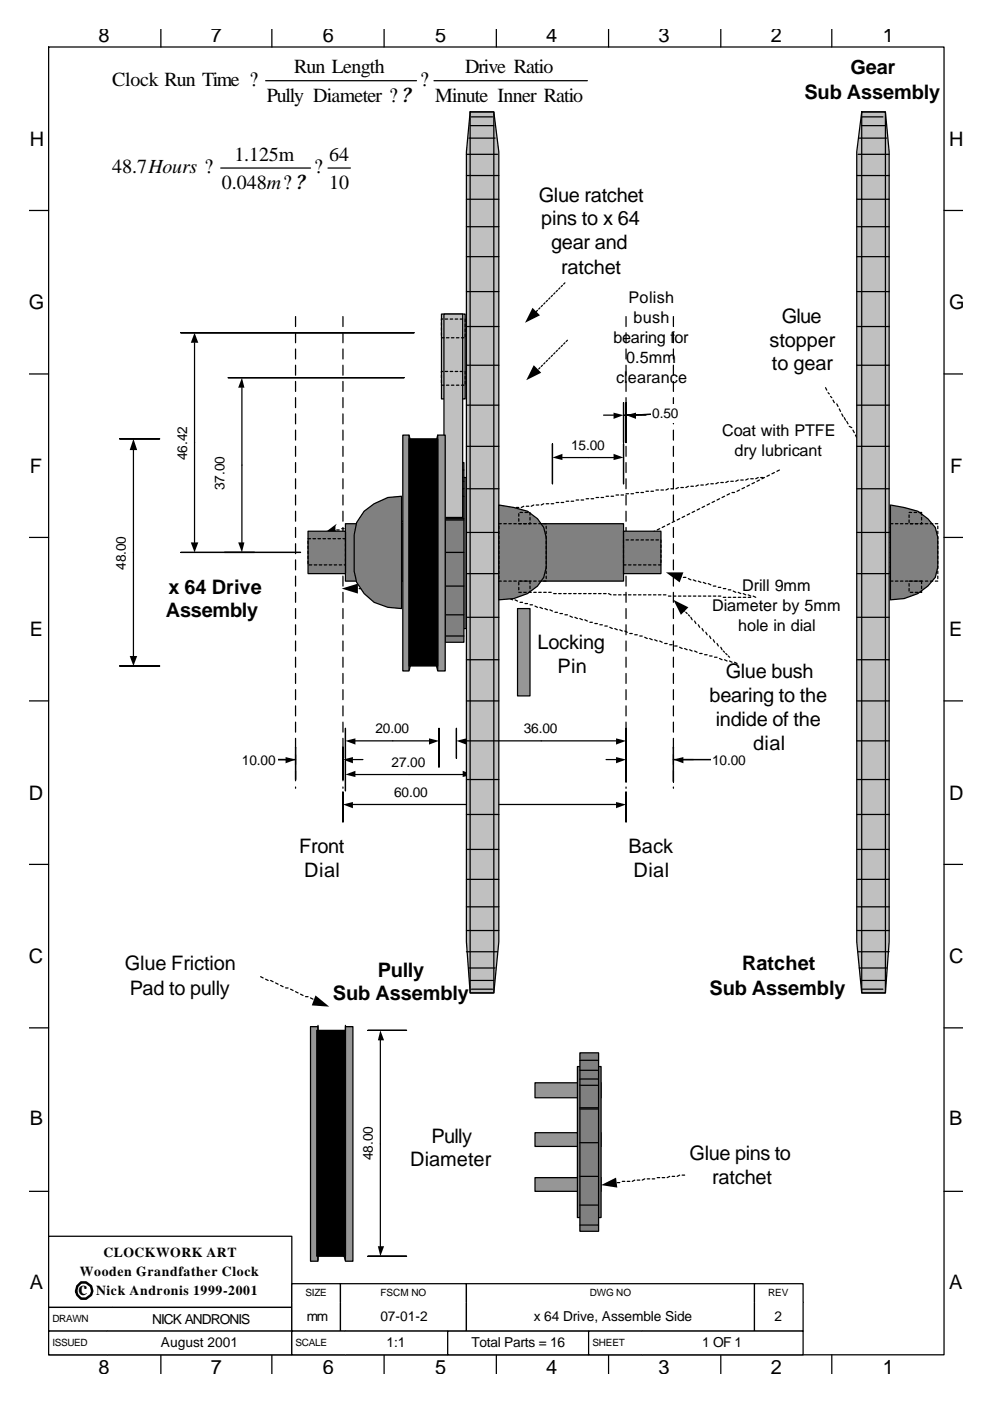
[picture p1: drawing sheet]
<svg xmlns="http://www.w3.org/2000/svg" width="210mm" height="297mm" viewBox="0 0 210 297" stroke-linecap="round" stroke-linejoin="round" font-family="sans-serif">
<g fill="none" stroke="#000" stroke-width=".26">
<path d="M71.4 112.4h.6M72.5 112.1h.5M73.6 112.1h.5M74.6 111.8h.5M75.7 111.8h.5M76.5 117.9l.5 .3M76.7 111.6h.6M77.5 118.2l.6 .2M77.8 111.6h.5M78.6 118.7h.5M78.8 111.3h.6M79.6 119h.6"/>
<path d="M79.9 111.3h.5M80.7 119.2h.5M81 111h.5M81.8 119.5l.5 .3M82 111h.5M82.8 119.8l.5 .2M83.1 110.8h.5M84.1 110.8h.6M85.2 110.5h.5M86.3 110.5h.5M87.3 110.2h.5M88.4 110.2h.5"/>
<path d="M89.4 110h.6M90.5 110h.5M91.5 109.7h.6M92.6 109.7h.5M93.7 109.4h.5M94.7 109.4h.5M96.3 109.2l-.5 .2M96.8 109.2h.6M98.4 108.9l-.5 .3M99 108.9h.5M100.5 108.7l-.5 .2M101.1 108.7h.5"/>
<path d="M102.7 108.4l-.6 .3M103.2 108.4h.5M104.8 108.1l-.6 .3M105.3 108.1h.5M106.9 107.9l-.5 .2M107.4 107.9h.5M109 107.6l-.5 .3M109.5 107.6h.6M111.1 107.3l-.5 .3M111.7 107.3h.5M113.2 107.1l-.5 .2M113.8 107.1h.5"/>
<path d="M115.4 106.8l-.6 .3M115.9 106.8h.5M116.9 106.8h.6M118 106.5h.5M119.1 106.5h.5M120.1 106.3h.5M121.2 106.3h.5M122.2 106h.6M123.3 106h.5M124.4 105.7h.5M125.4 105.7h.5M126.5 105.5h.5"/>
<path d="M127.5 105.5h.6M128.6 105.2h.5M129.6 105.2h.6M130.7 105h.5M131.8 105h.5M132.8 104.7h.5M133.9 104.7h.5M134.9 104.4h.6M136 104.4h.5M137.1 104.2h.5M138.1 104.2h.5M139.2 103.9h.5"/>
<path d="M140.2 103.9h.6M141.8 103.6l-.5 .3M142.3 103.6h.6M143.9 103.4l-.5 .2M144.5 103.4h.5M146 103.1l-.5 .3M146.6 103.1h.5M148.2 102.8l-.6 .3M148.7 102.8h.5M150.3 102.6l-.5 .2M150.8 102.6h.5M152.4 102.3l-.5 .3"/>
<path d="M152.9 102.3h.6M154.5 102l-.5 .3M155 102h.6M156.6 101.8l-.5 .2M157.2 101.8h.5M158.7 101.5l-.5 .3M159.3 101.5h.5M160.9 101.2l-.6 .3M161.4 101.2h.5M76.2 124.8h.5M77.3 124.8h.5M78.3 124.8h.5"/>
<path d="M79.4 124.8h.5M80.4 124.8h.6M81.5 124.8l.5 .3M82.5 125.1h.6M83.6 125.1h.5M83.9 120l.5 .3M84.7 125.1h.5M84.9 120.3l.6 .3M85.7 125.1h.6M86 120.8h.5M86.8 125.1h.5M87 121.1h.6"/>
<path d="M87.8 125.1h.6M88.1 121.4h.5M88.9 125.1h.5M89.2 121.6h.5M90 125.1h.5M90.2 121.9l.6 .2M91 125.1h.5M91.3 122.1l.5 .3M92.1 125.1h.5M92.3 122.4l.6 .3M93.1 125.1l.6 .2M93.4 122.7l.5 .2"/>
<path d="M94.2 125.3h.5M94.5 123.2h.5M95.2 125.3h.6M95.5 123.5h.5M96.3 125.3h.5M96.6 123.7h.5M97.4 125.3h.5M97.6 124l.6 .3M98.4 125.3h.6M98.7 124.3l.5 .2M99.5 125.3h.5M99.7 124.5l.6 .3"/>
<path d="M100.5 125.3h.6M100.8 124.8l.5 .3M101.6 125.3h.8M102.7 125.3h.5M102.9 125.6h.6M103.7 125.3h.5M104 125.9h.5M104.8 125.3h.5M105 126.1l.6 .3M105.8 125.6h.6M106.1 126.4l.5 .2M106.9 125.6h.5"/>
<path d="M107.2 126.6l.5 .3M107.9 125.6h.6M108.2 126.9l.5 .3M109 125.6h.5M109.3 127.2l.5 .2M110.1 125.6h.5M110.3 127.7h.6M111.1 125.6h.6M111.4 128h.5M112.2 125.6h.5M112.4 128.2h.6M113.2 125.6h.6"/>
<path d="M113.5 128.5l.5 .3M114.3 125.6h.5M114.6 128.8l.5 .2M115.4 125.6h.5M115.6 129l.6 .3M116.4 125.6h.5M116.7 129.3l.5 .3M117.5 125.9h.5M117.7 129.8h.6M118.5 125.9h.6M118.8 130.1h.5M119.6 125.9h.5"/>
<path d="M119.9 130.4h.5M120.6 125.9h.6M120.9 130.6l.5 .3M121.7 125.9h.5M122 130.9l.5 .2M122.8 125.9h.5M123 131.1l.6 .3M123.8 125.9h.6M124.1 131.4l.5 .3M124.9 125.9h.5M125.1 131.9h.6M125.9 125.9h.6"/>
<path d="M126.2 132.2h.5M127 125.9h.5M127.3 132.5h.5M128.1 125.9h.5M128.3 132.7h.6M129.1 125.9l.5 .2M129.4 133l.5 .3M130.2 126.1h.5M130.4 133.3l.6 .2M131.2 126.1h.6M131.5 133.5l.5 .3M132.3 126.1h.5"/>
<path d="M132.6 133.8l.5 .3M133.3 126.1h.6M133.6 134.3h.5M134.4 126.1h.5M134.7 134.6h.5M135.5 126.1h.5M135.7 134.8h.6M136.5 126.1h.6M136.8 135.1l.5 .3M137.6 126.1h.5M137.8 135.4l.6 .2M138.6 126.1h.6"/>
<path d="M138.9 135.6l.5 .3M139.7 126.1h.5M140 135.9l.5 .3M140.8 126.1h.5M141 136.4h.6M141.8 126.4h.5M142.1 136.7h.5M142.9 126.4h.5M143.1 137h.6M143.9 126.4h.6M144.2 137.2l.5 .3M145 126.4h.5"/>
<path d="M145.3 137.5l.5 .3M146 126.4h.6M146.3 137.8l.5 .2M147.1 126.4h.5M147.4 138l.5 .3M148.2 126.4h.5M148.4 138.6h.6M149.2 126.4h.6M149.5 138.8h.5M150.3 126.4h.5M150.5 139.1h.6M151.3 126.4h.6"/>
<path d="M151.6 139.3h.5M152.4 126.4h.5M152.7 139.6l.5 .3M153.5 126.6h.5M153.7 139.9l.6 .2M154.5 126.6h.5M155.6 126.6h.5M156.6 126.6h.6M157.7 126.6h.5M158.7 126.6h.6M154.8 140.1l.5 .3M155.8 140.4l.6 .3"/>
</g>
<g fill="#000">
<path d="M73.3 117.1l3.7-.2-.8 2.3zM72.5 124.8l3.4-1.1v2.2z"/>
<path d="M69.3 112.6l2.1-1.6-.2 .6v.8l.2 .8 .3 .2z" fill-rule="evenodd"/>
</g>
<path d="M73.3 154.4v6.4zM93.1 154.4v8.2z" fill-rule="evenodd" fill="#fff"/>
<path d="M73.3 154.4v6.4v-6.4M75.1 157.1h16.2M93.1 154.4v8.2v-8.2" fill="none" stroke="#000" stroke-width=".26"/>
<path d="M73.3 157.1l2.1-.6v1.4zM91 156.5l2.1 .6-2.1 .8z" fill="#000"/>
<g fill="#fff">
<path d="M79.4 152.6h7.9v3.9h-7.9z" fill-rule="evenodd"/>
<path d="M73.3 161.3v6.4zM100.3 161.3v6.4z" fill-rule="evenodd"/>
</g>
<path d="M73.3 161.3v6.4v-6.4M75.1 164.2h23.1M100.3 161.3v6.4v-6.4" fill="none" stroke="#000" stroke-width=".26"/>
<path d="M73.3 164.2l2.1-.8v1.3zM98.2 163.4l2.1 .8-2.1 .5z" fill="#000"/>
<g fill="#fff">
<path d="M82.8 159.7h8v4h-8z" fill-rule="evenodd"/>
<path d="M96.8 154.4v6.4zM132.8 154.4v6.4z" fill-rule="evenodd"/>
</g>
<path d="M96.8 154.4v6.4v-6.4M98.7 157.1h32M132.8 154.4v6.4v-6.4" fill="none" stroke="#000" stroke-width=".26"/>
<path d="M96.8 157.1l2.2-.6v1.4zM130.7 156.5l2.1 .6-2.1 .8z" fill="#000"/>
<g fill="#fff">
<path d="M110.9 152.6h7.9v3.9h-7.9z" fill-rule="evenodd"/>
<path d="M72.8 167.9v6.4zM132.8 167.9v6.4z" fill-rule="evenodd"/>
</g>
<path d="M72.8 167.9v6.4v-6.4M74.6 170.6h56.1M132.8 167.9v6.4v-6.4" fill="none" stroke="#000" stroke-width=".26"/>
<path d="M72.8 170.6l2.1-.6v1.4zM130.7 170l2.1 .6-2.1 .8z" fill="#000"/>
<g fill="#fff">
<path d="M200.3 252.6h4z"/>
<path d="M83.3 166.1h8v3.9h-8z" fill-rule="evenodd"/>
</g>
<g fill="none" stroke="#000" stroke-width=".26">
<path d="M10.3 10h190v277.2h-190zM34.1 6.2v3.8M57.7 6.2v3.8M81.5 6.2v3.8M105.3 6.2v3.8M129.1 6.2v3.8M152.9 6.2v3.8M176.5 6.2v3.8M6.3 44.6h4M200.3 44.6h4M6.3 79.3h4M200.3 79.3h4"/>
<path d="M6.3 113.9h4M200.3 113.9h4M6.3 148.6h4M200.3 148.6h4M6.3 183.3h4M200.3 183.3h4M6.3 217.9h4M200.3 217.9h4M6.3 252.6h4M200.3 252.6h4M34.1 287.2v4.1M57.7 287.2v4.1"/>
<path d="M81.5 287.2v4.1M105.3 287.2v4.1M129.1 287.2v4.1M152.9 287.2v4.1M176.5 287.2v4.1"/>
</g>
<path d="M10.3 262.1h51.6v15.1h-51.6z" fill-rule="evenodd" fill="#fff" stroke="#000" stroke-width=".26"/>
<path d="M61.9 272.2h10.3v3.9h-10.3z" fill-rule="evenodd" fill="#fff"/>
<path d="M61.9 276.1v-3.9h10.3v3.9" fill="none" stroke="#000" stroke-width=".26"/>
<path d="M72.2 272.2h26.8v3.9h-26.8z" fill-rule="evenodd" fill="#fff"/>
<path d="M72.2 276.1v-3.9h26.8v3.9" fill="none" stroke="#000" stroke-width=".26"/>
<path d="M99 272.2h61.1v3.9h-61.1z" fill-rule="evenodd" fill="#fff"/>
<path d="M99 276.1v-3.9h61.1v3.9" fill="none" stroke="#000" stroke-width=".26"/>
<path d="M160.1 272.2h10.3v3.9h-10.3z" fill-rule="evenodd" fill="#fff"/>
<path d="M160.1 276.1v-3.9h10.3v3.9" fill="none" stroke="#000" stroke-width=".26"/>
<path d="M10.3 277.2h13.5v5h-13.5z" fill-rule="evenodd" fill="#fff"/>
<path d="M23.8 277.2h-13.5v5h13.5" fill="none" stroke="#000" stroke-width=".26"/>
<path d="M23.8 277.2h38.1v5h-38.1z" fill-rule="evenodd" fill="#fff"/>
<path d="M23.8 277.2h38.1v5h-38.1" fill="none" stroke="#000" stroke-width=".26"/>
<path d="M61.9 276.1h10.3v6.1h-10.3z" fill-rule="evenodd" fill="#fff"/>
<path d="M61.9 276.1v6.1h10.3v-6.1" fill="none" stroke="#000" stroke-width=".26"/>
<path d="M72.2 276.1h26.8v6.1h-26.8z" fill-rule="evenodd" fill="#fff"/>
<path d="M72.2 276.1v6.1h26.8v-6.1" fill="none" stroke="#000" stroke-width=".26"/>
<path d="M99 276.1h61.1v6.1h-61.1z" fill-rule="evenodd" fill="#fff"/>
<path d="M99 276.1v6.1h61.1v-6.1" fill="none" stroke="#000" stroke-width=".26"/>
<path d="M160.1 276.1h10.3v6.1h-10.3z" fill-rule="evenodd" fill="#fff"/>
<path d="M160.1 276.1v6.1h10.3v-6.1" fill="none" stroke="#000" stroke-width=".26"/>
<path d="M10.3 282.2h12.5v5h-12.5z" fill-rule="evenodd" fill="#fff"/>
<path d="M22.8 282.2h-12.5v5h12.5" fill="none" stroke="#000" stroke-width=".26"/>
<path d="M22.8 282.2h39.1v5h-39.1z" fill-rule="evenodd" fill="#fff"/>
<path d="M22.8 282.2h39.1v5h-39.1" fill="none" stroke="#000" stroke-width=".26"/>
<path d="M61.9 282.2h11.4v5h-11.4z" fill-rule="evenodd" fill="#fff"/>
<path d="M73.3 282.2h-11.4v5h11.4" fill="none" stroke="#000" stroke-width=".26"/>
<path d="M73.3 282.2h21.7v5h-21.7z" fill-rule="evenodd" fill="#fff"/>
<path d="M73.3 282.2h21.7v5h-21.7" fill="none" stroke="#000" stroke-width=".26"/>
<path d="M95 282.2h29.9v5h-29.9z" fill-rule="evenodd" fill="#fff" stroke="#000" stroke-width=".26"/>
<path d="M124.9 282.2h11.4v5h-11.4z" fill-rule="evenodd" fill="#fff"/>
<path d="M136.3 282.2h-11.4v5h11.4" fill="none" stroke="#000" stroke-width=".26"/>
<path d="M136.3 282.2h34.1v5h-34.1z" fill-rule="evenodd" fill="#fff"/>
<path d="M136.3 282.2h34.1v5h-34.1" fill="none" stroke="#000" stroke-width=".26"/>
<path d="M38.4 117.1h25.4zM38.4 70.6h49.4z" fill-rule="evenodd" fill="#fff"/>
<path d="M38.4 70.6h49.4h-49.4M41.3 72.7v42.3M38.4 117.1h25.4h-25.4" fill="none" stroke="#000" stroke-width=".26"/>
<path d="M41.3 70.6l.8 2.1h-1.6zM40.5 115h1.6l-.8 2.1z" fill="#000"/>
<g fill="#fff">
<path d="M36.8 89.9h3.9v7.9h-3.9z" fill-rule="evenodd"/>
<path d="M47.6 117.1h6.4zM48.4 80.1h37.3z" fill-rule="evenodd"/>
</g>
<path d="M48.4 80.1h37.3h-37.3M51.3 82.2v33.1M54 117.1h-6.4h6.4" fill="none" stroke="#000" stroke-width=".26"/>
<path d="M51.3 80.1l.6 2.1h-1.4zM50.5 115h1.4l-.6 2.1z" fill="#000"/>
<path d="M44.7 96.5h4v7.9h-4z" fill-rule="evenodd" fill="#fff"/>
<g fill="none" stroke="#000" stroke-width=".26">
<path d="M72.8 67.1v2.1M72.8 70.6v2.1M72.8 74v2.1M72.8 77.4v2.2M132.8 67.1v2.1M132.8 70.6v2.1M132.8 74v2.1M132.8 77.4v2.2M142.9 67.1v2.1M142.9 70.6v2.1M142.9 74v2.1M142.9 77.4v2.2"/>
<path d="M72.8 80.9v2.1M72.8 84.3v2.1M72.8 87.8v2.1M72.8 91.2v2.1M72.8 94.6v2.1M72.8 98.1v2.1M132.8 80.9v2.1M132.8 84.3v2.1M132.8 87.8v2.1M132.8 91.2v2.1M132.8 94.6v2.1M132.8 98.1v2.1"/>
<path d="M142.9 80.9v2.1M142.9 84.3v2.1M142.9 87.8v2.1M142.9 91.2v2.1M142.9 94.6v2.1M142.9 98.1v2.1M72.8 101.5v2.1M72.8 105v2.1M72.8 108.4v2.1M72.8 111.8v2.1M72.8 115.3v2.1M72.8 118.7v2.1"/>
<path d="M132.8 101.5v2.1M132.8 105v2.1M132.8 108.4v2.1M132.8 111.8v2.1M132.8 115.3v2.1M132.8 118.7v2.1M142.9 101.5v2.1M142.9 105v2.1M142.9 108.4v2.1M142.9 111.8v2.1M142.9 115.3v2.1M142.9 118.7v2.1"/>
<path d="M72.8 122.1v2.2M72.8 125.6v2.1M72.8 129v2.1M72.8 132.5v2.1M72.8 135.9v2.1M72.8 139.3v2.2M132.8 122.1v2.2M132.8 125.6v2.1M132.8 129v2.1M132.8 132.5v2.1M132.8 135.9v2.1M132.8 139.3v2.2"/>
<path d="M142.9 122.1v2.2M142.9 125.6v2.1M142.9 129v2.1M142.9 132.5v2.1M142.9 135.9v2.1M142.9 139.3v2.2M72.8 142.8v2.1M72.8 146.2v2.1M72.8 149.7v2.1M72.8 153.1v2.1M72.8 156.5v2.2M72.8 160v2.1"/>
<path d="M132.8 142.8v2.1M132.8 146.2v2.1M132.8 149.7v2.1M132.8 153.1v2.1M132.8 156.5v2.2M132.8 160v2.1M142.9 142.8v2.1M142.9 146.2v2.1M142.9 149.7v2.1M142.9 153.1v2.1M142.9 156.5v2.2M142.9 160v2.1"/>
<path d="M72.8 163.4v2.1M72.8 166.9v.2M132.8 163.4v2.1M132.8 166.9v.2M142.9 163.4v2.1M142.9 166.9v.2"/>
</g>
<path d="M62.7 158.4v6.9zM72.8 158.4v6.9zM55 161h7.7z" fill-rule="evenodd" fill="#fff"/>
<path d="M62.7 158.4v6.9v-6.9M72.8 158.4v6.9v-6.9M58.5 161h2.4M62.7 161h-7.7h7.7M74.6 161h2.4" fill="none" stroke="#000" stroke-width=".26"/>
<path d="M60.6 160.5l2.1 .5-2.1 .8zM72.8 161l2.1-.5v1.3z" fill="#000"/>
<path d="M51.1 158.9h7.9v4.3h-7.9z" fill-rule="evenodd" fill="#fff"/>
<g fill="none" stroke="#000" stroke-width=".26">
<path d="M62.7 67.1v2.1M62.7 70.6v2.1M62.7 74v2.1M62.7 77.4v2.2M62.7 80.9v2.1M62.7 84.3v2.1M62.7 87.8v2.1M62.7 91.2v2.1M62.7 94.6v2.1M62.7 98.1v2.1M62.7 101.5v2.1M62.7 105v2.1"/>
<path d="M62.7 108.4v2.1M62.7 111.8v2.1M62.7 115.3v2.1M62.7 118.7v2.1M62.7 122.1v2.2M62.7 125.6v2.1M62.7 129v2.1M62.7 132.5v2.1M62.7 135.9v2.1M62.7 139.3v2.2M62.7 142.8v2.1M62.7 146.2v2.1"/>
<path d="M62.7 149.7v2.1M62.7 153.1v2.1M62.7 156.5v2.2M62.7 160v2.1M62.7 163.4v2.1M62.7 166.9v.2"/>
</g>
<path d="M142.9 158.4v7.4zM132.8 158.4v7.4zM142.9 161h11.9z" fill-rule="evenodd" fill="#fff"/>
<path d="M132.8 158.4v7.4v-7.4M142.9 158.4v7.4v-7.4M128.6 161h2.1M142.9 161h11.9h-11.9M144.7 161h2.4" fill="none" stroke="#000" stroke-width=".26"/>
<path d="M130.7 160.5l2.1 .5-2.1 .8zM142.9 161l2.1-.5v1.3z" fill="#000"/>
<g fill="#fff">
<path d="M150.8 158.9h7.9v4.3h-7.9z" fill-rule="evenodd"/>
<path d="M132.3 85.4v8.4zM132.8 85.4v8.4zM132.6 88l8.7-.2z" fill-rule="evenodd"/>
</g>
<path d="M128.1 88h2.1M132.3 85.4v8.4v-8.4M132.6 88l8.7-.2-8.7 .2M132.8 85.4v8.4v-8.4M134.7 88h2.4" fill="none" stroke="#000" stroke-width=".26"/>
<path d="M130.2 87.5l2.1 .5-2.1 .8zM132.8 88l2.1-.5v1.3z" fill="#000"/>
<path d="M138.1 85.6h6.4v4h-6.4z" fill-rule="evenodd" fill="#fff"/>
<g fill="none" stroke="#000" stroke-width=".26">
<path d="M165.4 99.7l-.6 .2M136.3 113.7h.5M137.8 113.2l-.5 .2M138.9 112.6l-.5 .3M140 112.1l-.6 .3M141 111.6l-.5 .2M142.1 111l-.5 .3M143.1 110.5l-.5 .3M144.2 110l-.5 .2M145.3 109.4l-.6 .3M146.3 108.9l-.5 .3M147.4 108.4l-.6 .3"/>
<path d="M148.4 107.9l-.5 .2M149.5 107.3l-.5 .3M150.5 106.8l-.5 .3M151.6 106.3l-.5 .2M152.7 105.7l-.6 .3M153.7 105.2l-.5 .3M154.8 104.7l-.5 .3M155.3 104.4h.5M156.9 103.9l-.5 .3M158 103.4l-.6 .2M159 102.8l-.5 .3M160.1 102.3l-.6 .3"/>
<path d="M161.1 101.8l-.5 .2M162.2 101.2l-.5 .3M163.2 100.7l-.5 .3M164.3 100.2l-.5 .3M144.2 122.1h.3M145 129.3l.3 .3M145 122.4h.5M145.5 129.8l.3 .3M146 130.4l.3 .2M146 122.7l.6 .2M146.6 130.9l.2 .5M147.1 122.9l.5 .3"/>
<path d="M147.4 131.7l.2 .5M148.2 132.5l.2 .5M148.2 123.2l.5 .3M149 133.3l.2 .5M149.2 123.5l.6 .2M149.8 134.1l.2 .5M150.3 123.7l.5 .3M150.5 134.8l.3 .6M151.3 135.6l.3 .6M151.3 124.3h.6M152.1 136.4l.3 .6M152.4 124.5h.5"/>
<path d="M152.9 137.2l.3 .6M153.5 138l.2 .3M153.5 124.8h.5M154 138.6l.3 .2M154.5 139.1l.3 .2M154.5 125.1h.5M155.6 125.3l.5 .3M156.6 125.6l.6 .3M157.7 125.9l.5 .2M158.7 126.1l.6 .3M159.8 126.4l.5 .2"/>
</g>
<g fill="#000">
<path d="M141.3 121.4h3.7l-.8 2.1zM142.9 127.2l3.1 1.6-1.5 1.6z"/>
<path d="M136 112.6v1.1l1.1 1h-2.7z" fill-rule="evenodd"/>
</g>
<path d="M109.8 129h2.6v18.5h-2.6z" fill-rule="evenodd" fill="#969696" stroke="#000" stroke-width=".26"/>
<g fill="none" stroke="#000" stroke-width=".26">
<path d="M119.9 60l-.3 .2M114 65.8l-.2 .3M114.6 65.3l-.3 .2M114.6 78l-.3 .2M115.1 64.7l-.3 .3M115.1 77.4l-.3 .3M115.6 64.2l-.2 .3M115.6 76.9l-.2 .3M116.2 63.7l-.3 .2M116.2 76.4l-.3 .2M116.7 63.1l-.3 .3M116.7 75.8l-.3 .3"/>
<path d="M117.2 62.6l-.3 .3M117.2 75.3l-.3 .3M117.7 62.1l-.2 .3M117.7 74.8l-.2 .3M118.3 61.6l-.3 .2M118.3 74.3l-.3 .2M118.8 61l-.3 .3M118.8 73.7l-.3 .3M119.3 60.5l-.2 .3M119.3 73.2l-.2 .3M119.9 72.7l-.3 .2M120.4 72.1l-.3 .3"/>
<path d="M131 250.7h.5M132 250.5h.6M133.1 250.5h.5M134.7 250.2l-.6 .3M135.2 250.2h.5M136.8 249.9l-.5 .3M137.3 249.9h.5M138.4 249.9h.5M139.4 249.7h.6M140.5 249.7h.5M142.1 249.4l-.5 .3M142.6 249.4h.5"/>
<path d="M144.2 249.1l-.5 .3M144.7 249.1h.6"/>
</g>
<path d="M113 65.3l1.6 1.6-3.2 1.5zM113.2 77.4l1.6 1.6-3.1 1.6zM127.5 251.3l3.2-1.6 .3 2.1z" fill="#000"/>
<path d="M65.9 217.7h1.6v1l.5 .6 .8 .2h2.9l.8-.2 .8-.6v-1h1.6v49.7h-1.6l-.3-1.1-.8-.7h-3.4l-.8 .2-.5 .5v1.1h-1.6z" fill-rule="evenodd" fill="#969696" stroke="#000" stroke-width=".26"/>
<g fill="none" stroke="#000" stroke-width=".26">
<path d="M56.4 17.1h32M92.1 17.1h32.5M46.8 35.6h19.1M69.6 35.6h4.7M55.3 207.1l.5 .2M56.4 207.6l.5 .3M57.4 207.9l.5 .2M58.5 208.4l.5 .3M59.5 208.9l.6 .3M60.6 209.5h.5M61.6 209.7l.6 .3M62.7 210.3l.5 .2"/>
<path d="M63.8 210.8l.5 .2M64.8 211.3h.6M65.9 211.6l.5 .2M67.5 217.4v49.7M73.3 217.4v49.7"/>
</g>
<path d="M67.2 218.5h6.1v47.8h-6.1z" fill-rule="evenodd" fill="#000" stroke="#000" stroke-width=".26"/>
<path d="M66.9 211l2.9 2.4-3.7-.2z" fill="#000"/>
<path d="M78.1 266.3h8.2zM78.1 218.5h8.2z" fill-rule="evenodd" fill="#fff"/>
<path d="M78.1 218.5h8.2h-8.2M80.7 220.3v44.2M78.1 266.3h8.2h-8.2" fill="none" stroke="#000" stroke-width=".26"/>
<path d="M80.7 218.5l.8 2.1h-1.3zM80.2 264.2h1.3l-.8 2.1z" fill="#000"/>
<g fill="#fff">
<path d="M76.2 238.6h4v7.6h-4z" fill-rule="evenodd"/>
<path d="M117.2 94.1v8.5zM132.3 94.1v8.5z" fill-rule="evenodd"/>
</g>
<path d="M117.2 94.1v8.5v-8.5M119.3 97h10.9M132.3 94.1v8.5v-8.5" fill="none" stroke="#000" stroke-width=".26"/>
<path d="M117.2 97l2.1-.8v1.3zM130.2 96.2l2.1 .8-2.1 .5z" fill="#000"/>
<g fill="#fff">
<path d="M120.9 92.3h7.7v4.2h-7.7z" fill-rule="evenodd"/>
<path d="M25.4 141.2h8.5zM25.4 93h8.5z" fill-rule="evenodd"/>
</g>
<path d="M25.4 93h8.5h-8.5M28.3 95.2v43.9M25.4 141.2h8.5h-8.5" fill="none" stroke="#000" stroke-width=".26"/>
<path d="M28.3 93l.8 2.4h-1.6zM27.5 139.1h1.6l-.8 2.1z" fill="#000"/>
<path d="M23.8 113.2h4v7.9h-4z" fill-rule="evenodd" fill="#fff"/>
<g fill="none" stroke="#000" stroke-width=".26">
<path d="M175.2 82.2l.2 .5M175.7 83.3l.2 .2M176.2 84l.3 .3M176.7 84.8l.3 .6M177.5 85.6l.3 .6M178.1 86.7l.2 .5M178.6 87.8l.3 .5M179.1 88.5l.3 .6M179.7 89.3l.2 .6M180.2 90.4l.5 .3M181 91.2l.2 .5M181.5 92.3l.3 .5"/>
<path d="M182 93.3l.6 .3M182.8 94.1l.3 .5M183.4 95.2l.2 .5M183.9 96.2l.2 .3M184.4 97l.3 .3M184.9 97.8l.3 .5M185.7 98.6l.3 .5M186.3 99.7l.2 .5M186.8 100.7l.3 .3"/>
</g>
<path d="M186 101.2l1.9-1 .7 3.4z" fill="#000"/>
<g fill="#969696" stroke="#000" stroke-width=".26">
<path d="M113.5 249.7h14v2.9h-14z" fill-rule="evenodd"/>
<path d="M113.5 240.2h14v2.9h-14z" fill-rule="evenodd"/>
<path d="M113.5 229.6h14v3.1h-14z" fill-rule="evenodd"/>
</g>
<g fill="#808080" stroke="#000" stroke-width=".26">
<path d="M126.5 226.1h1v32h-1z" fill-rule="evenodd"/>
<path d="M122.5 226.1h1.1v32h-1.1z" fill-rule="evenodd"/>
<path d="M123 223.2h4v37.9h-4z" fill-rule="evenodd"/>
</g>
<path d="M123 224.8h4M123 228.8h4M123 234.9h4M123 226.9h4M123 230.1h4M123 235.1h4M123 242.3h4M123 249.4h4M123 255.5h4M123 259.7h4" fill="none" stroke="#000" stroke-width=".26"/>
<path d="M16.4 272.7l.8-.8h1.1l1 .8 .3 1.1-.3 .7-1 .8h-1.1l-.8-.8-.3-.7z" fill="none" stroke="#000" stroke-width=".53"/>
<path d="M182.8 23.7h5.1l.7 8.5v167.5l-.7 10.8h-5.1l-1-10.8v-167.5z" fill-rule="evenodd" fill="#c0c0c0" stroke="#000" stroke-width=".26"/>
<g fill="none" stroke="#000" stroke-width=".26">
<path d="M181.8 37.2h6.8M182 32.7h6.6M182.3 29.3h5.8M182.8 23.7h5.1v186.8h-5.1zM182.8 26.6h5.1M182.8 24.8h4.5M181.8 42.2h6.8M181.8 48.1h6.8M181.8 54.4h6.8M181.8 61.8h6.8M181.8 69.2h6.8M181.8 77.4h6.8"/>
<path d="M181.8 85.9h6.8M181.8 94.6h6.8M181.8 103.6h6.8M181.8 112.9h6.8M181.8 139.9h6.8M181.8 130.9h6.8M181.8 121.6h6.8M181.8 157.1h6.8M181.8 148.6h6.8M181.8 172.7h6.8M181.8 165.3h6.8M181.8 197.3h6.8"/>
<path d="M181.8 192.3h6.8M181.8 186.4h6.8M181.8 180.1h6.8M182 201.8h6.6M182.3 205.2h5.8M182.8 207.9h5.1M182.8 209.7h4.5"/>
</g>
<path d="M188.9 107.1l2.9 .5 2.9 .8 2.1 1.6 1.6 1.8 .6 2.1v6.4l-.6 2.1a10.6 10.6 0 0 1-9.5 4.8z" fill-rule="evenodd" fill="#808080" stroke="#000" stroke-width=".26"/>
<g fill="none" stroke="#000" stroke-width=".26">
<path d="M188.9 111h.5M188.9 111.6v.5M188.9 112.6v.6M188.9 113.7v.5M188.9 114.7v.6M188.9 115.8v.5M188.9 116.9v.5M188.9 117.9v.5M188.9 119v.5M190 111h.5M191 111h.6M192.1 111h.5"/>
<path d="M192.9 109.2v.5M192.9 110.2v.6M192.9 108.7h.5M193.1 111h.6M193.9 108.7h.6M194.2 111h.5M195 108.7h.5v.5M195.3 111h.5M195.5 109.7v.5M195.5 110.8v.2M196.3 111h.5M197.4 111h.5"/>
<path d="M198.4 111h.6M199 111.6v.5M199 112.6v.6M199 113.7v.5M199 114.7v.6M199 115.8v.5M199 116.9v.5M199 117.9v.5M199 119v.5M188.9 123.2h.5M188.9 120v.6M188.9 121.1v.5"/>
<path d="M188.9 122.1v.6M190 123.2h.5M191 123.2h.6M192.1 123.2h.5M192.9 123.2h.8M192.9 123.7v.6M192.9 124.8v.5M193.1 125.6h.6M193.9 123.2h.8M194.2 125.6h.5M195 123.2h.8M195.5 123.2v.5"/>
<path d="M195.5 124.3v.5M195.5 125.3v.3h-.2M196.3 123.2h.5M197.4 123.2h.5M198.4 123.2h.6M199 120v.6M199 121.1v.5M199 122.1v.6"/>
</g>
<g fill="#808080" stroke="#000" stroke-width=".26">
<path d="M68.3 114.7h69v5.1h-69z" fill-rule="evenodd"/>
<path d="M73.3 111h59v12.2h-59z" fill-rule="evenodd"/>
</g>
<g fill="none" stroke="#000" stroke-width=".26">
<path d="M111.4 111.8v.6M111.4 112.9v.5M111.4 113.9v.6M111.4 115v.5M111.4 116.1v.5M111.4 117.1v.6M111.4 118.2v.5M111.4 119.2v.6M111.7 111h-.3v.3M112.2 111h.5M113.2 111h.6v.6M113.8 112.1v.5"/>
<path d="M113.8 113.2v.5M113.8 114.2v.5M113.8 115.3v.5M113.8 116.3v.6M113.8 117.4v.5M113.8 118.4v.6M113.8 119.5v.5M111.4 120.3v.5M111.4 121.4v.5M111.4 122.4v.5M111.7 123.2h.5M112.7 123.2h.5"/>
<path d="M113.8 120.6v.5M113.8 121.6v.5M113.8 122.7v.5"/>
</g>
<g fill="#808080" stroke="#000" stroke-width=".26">
<path d="M77.3 108.4l2.1-1.6 2.9-1.3 2.9-.3v23.8a9.4 9.4 0 0 1-9.5-5.5l-.6-2.4v-7.7l.6-2.6z" fill-rule="evenodd"/>
<path d="M97.9 101.2h1.1v32.1h-1.1z" fill-rule="evenodd"/>
<path d="M93.9 101.2h1.1v32.1h-1.1z" fill-rule="evenodd"/>
<path d="M94.5 98.1h3.9v38.1h-3.9z" fill-rule="evenodd"/>
</g>
<g fill="none" stroke="#000" stroke-width=".26">
<path d="M94.5 99.7h3.9M94.5 103.6h3.9M94.5 110h3.9M94.5 117.1h3.9M94.5 101.2h.5M94.5 102h3.9M94.5 105.2h3.9M94.5 110.2h3.9M95.5 101.2h.5M96.6 101.2h.5M97.6 101.2h.6M94.5 124.3h3.9"/>
<path d="M94.5 130.4h3.9M94.5 134.8h3.9"/>
</g>
<path d="M65.4 112.6h7.9v9h-7.9z" fill-rule="evenodd" fill="#808080" stroke="#000" stroke-width=".26"/>
<g fill="none" stroke="#000" stroke-width=".26">
<path d="M65.4 114.7v.6M65.4 115.8v.5M65.4 116.9v.5M65.4 117.9v.5M65.4 119v.5M65.4 114.2h.5M65.6 119.8h.5M66.4 114.2h.5M66.7 119.8h.5M67.5 114.2h.5M67.7 119.8h.6M68.5 114.2h.6"/>
<path d="M68.8 119.8h.5M69.6 114.2h.5M69.8 119.8h.6M70.6 114.2h.6M70.9 119.8h.5M71.7 114.2h.5M72 119.8h.5M72.8 114.2h.5v.5M73.3 115.3v.5M73.3 116.3v.6M73.3 117.4v.5M73.3 118.4v.6"/>
<path d="M73.3 119.5v.3h-.3"/>
</g>
<path d="M132.3 112.6h7.9v9h-7.9z" fill-rule="evenodd" fill="#808080" stroke="#000" stroke-width=".26"/>
<g fill="none" stroke="#000" stroke-width=".26">
<path d="M132.3 119.8h.5M132.3 114.5v.5M132.3 115.5v.6M132.3 116.6v.5M132.3 117.7v.5M132.3 118.7v.5M132.8 114.5h.5M133.3 119.8h.6M133.9 114.5h.5M134.4 119.8h.5M134.9 114.5h.6M135.5 119.8h.5"/>
<path d="M136 114.5h.5M136.5 119.8h.6M137.1 114.5h.5M137.6 119.8h.5M138.1 114.5h.5M138.6 119.8h.6M139.2 114.5h.5M139.7 119.8h.5M140.2 114.5v.5M140.2 115.5v.6M140.2 116.6v.5M140.2 117.7v.5"/>
<path d="M140.2 118.7v.5"/>
</g>
<g fill="#c0c0c0" stroke="#000" stroke-width=".26">
<path d="M93.7 66.6h5v18h-5z" fill-rule="evenodd"/>
<path d="M94.2 66.6h4v43.1h-4z" fill-rule="evenodd"/>
</g>
<g fill="none" stroke="#000" stroke-width=".26">
<path d="M93.7 68.4v.6M93.7 69.5v.5M93.7 70.6v.5M93.7 79.6v.5M93.7 71.6h.5M93.9 67.6h-.2v.3M93.9 78.8h-.2v.2M94.5 78.8h.5M94.5 67.6h.5M94.7 71.6h.5M95.5 78.8h.5M95.5 67.6h.5"/>
<path d="M95.8 71.6h.5M96.6 78.8h.5M96.6 67.6h.5M96.8 71.6h.6M97.6 78.8h.6M97.6 67.6h.6M97.9 71.6h.5M98.7 67.6v.6M98.7 68.7v.5M98.7 69.8v.5M98.7 70.8v.5M98.7 78.8v.5"/>
<path d="M98.7 79.8v.5M93.7 81.7h.5M93.7 80.6v.5M94.7 81.7h.5M95.8 81.7h.5M96.8 81.7h.6M97.9 81.7h.5M98.7 80.9v.5"/>
</g>
<path d="M85.5 92.3h1.3l.2 1 .6 .8 .8 .3h2.9l.8-.3 .5-.8 .3-1h1.6v50h-1.6l-.3-1.1-.8-.8-1-.3h-2.4l-.8 .3-.6 .8-.2 1.1h-1.3z" fill-rule="evenodd" fill="#969696" stroke="#000" stroke-width=".26"/>
<path d="M86.8 92.3v49.7M92.9 92.3v49.7" fill="none" stroke="#000" stroke-width=".26"/>
<path d="M86.8 93h6.1v48.2h-6.1z" fill-rule="evenodd" fill="#000" stroke="#000" stroke-width=".26"/>
<path d="M99.7 23.7h5.1l1 8.5v167.5l-1 10.8h-5.1l-.7-10.8v-167.5z" fill-rule="evenodd" fill="#c0c0c0" stroke="#000" stroke-width=".26"/>
<g fill="none" stroke="#000" stroke-width=".26">
<path d="M99 32.7h6.6M99 37.2h6.8M99.5 29.3h5.5M99.7 23.7h5.1v186.8h-5.1zM99.7 26.6h5.1M100 24.8h4.5M99 42.2h6.8M99 48.1h6.8M99 54.4h6.8M99 61.8h6.8M99 69.2h6.8M99 77.4h6.8"/>
<path d="M99 85.9h6.8M99 94.6h6.8M99 103.6h6.8M99 112.9h6.8M99 139.9h6.8M99 130.9h6.8M99 121.6h6.8M99 157.1h6.8M99 148.6h6.8M99 172.7h6.8M99 165.3h6.8M99 197.3h6.8"/>
<path d="M99 192.3h6.8M99 186.4h6.8M99 180.1h6.8M99 201.8h6.6M99.5 205.2h5.5M99.7 207.9h5.1M100 209.7h4.5"/>
</g>
<path d="M105.8 107.1l3.2 .5a7.3 7.3 0 0 1 6.9 6.3v6.4l-.5 2.1a9.8 9.8 0 0 1-9.6 4.8z" fill-rule="evenodd" fill="#808080" stroke="#000" stroke-width=".26"/>
<g fill="none" stroke="#000" stroke-width=".26">
<path d="M105.8 111h.6M105.8 111.6v.5M105.8 112.6v.6M105.8 113.7v.5M105.8 114.7v.6M105.8 115.8v.5M105.8 116.9v.5M105.8 117.9v.5M105.8 119v.5M106.9 111h.5M107.9 111h.6M109 111h.5"/>
<path d="M110.1 111h.5M110.1 108.9v.5M110.1 110v.5M110.3 108.7h.6M111.1 111h.6M111.4 108.7h.5M112.2 111h.5M112.4 108.7v.5M112.4 109.7v.5M112.4 110.8v.2M113.2 111h.6M114.3 111h.5"/>
<path d="M115.4 111h.5M115.9 111.6v.5M115.9 112.6v.6M115.9 113.7v.5M115.9 114.7v.6M115.9 115.8v.5M115.9 116.9v.5M115.9 117.9v.5M115.9 119v.5M105.8 123.2h.6M105.8 120v.6M105.8 121.1v.5"/>
<path d="M105.8 122.1v.6M106.9 123.2h.5M107.9 123.2h.6M109 123.2h.5M110.1 123.2h.8M110.1 125.6h.5M110.1 123.5v.5M110.1 124.5v.6M111.1 123.2h.8M111.1 125.6h.6M112.2 123.2h.5M112.4 123.2v.5"/>
<path d="M112.4 124.3v.5M112.4 125.3v.3h-.2M113.2 123.2h.6M114.3 123.2h.5M115.4 123.2h.5M115.9 120v.6M115.9 121.1v.5M115.9 122.1v.6"/>
</g>
<g font-size="4.2">
<text x="20.9" y="8.9">8</text>
<text x="44.7" y="8.9">7</text>
<text x="68.5" y="8.9">6</text>
<text x="92.3" y="8.9">5</text>
<text x="115.9" y="8.9">4</text>
<text x="139.7" y="8.9">3</text>
<text x="163.5" y="8.9">2</text>
<text x="187.3" y="8.9">1</text>
<text x="62.4" y="15.5">Run Length</text>
<text x="98.7" y="15.5">Drive Ratio</text>
<text x="180.4" y="15.8">Gear</text>
<text x="23.8" y="18.2">Clock Run Time ?</text>
<text x="56.6" y="21.6">Pully Diameter ? ?</text>
<text x="89.2" y="18.2">?</text>
<text x="92.3" y="21.6">Minute Inner Ratio</text>
<text x="170.7" y="21.1">Sub Assembly</text>
<text x="6.3" y="30.9">H</text>
<text x="49.7" y="34">1.125m</text>
<text x="69.8" y="34">64</text>
<text x="201.3" y="30.9">H</text>
<text x="23.8" y="36.7">48.7Hours ?</text>
<text x="47.1" y="40.1">0.048m? ?</text>
<text x="66.7" y="36.7">?</text>
<text x="69.8" y="40.1">10</text>
<text x="114.3" y="42.8">Glue ratchet</text>
<text x="114.8" y="47.8">pins to x 64</text>
<text x="116.9" y="52.8">gear and</text>
<text x="119.1" y="58.1">ratchet</text>
<text x="6.1" y="65.5">G</text>
<text x="201.3" y="65.5">G</text>
<text x="165.9" y="68.4">Glue</text>
<text x="163.2" y="73.5">stopper</text>
<text x="163.8" y="78.5">to gear</text>
<text x="6.3" y="100.2">F</text>
<text x="201.6" y="100.2">F</text>
<text x="35.7" y="125.9">x 64 Drive</text>
<text x="35.2" y="130.9">Assembly</text>
<text x="6.3" y="134.8">E</text>
<text x="114" y="137.5">Locking</text>
<text x="201.3" y="134.8">E</text>
<text x="118.3" y="142.8">Pin</text>
<text x="154" y="143.8">Glue bush</text>
<text x="150.5" y="148.9">bearing to the</text>
<text x="151.9" y="153.9">indide of the</text>
<text x="159.8" y="158.9">dial</text>
<text x="6.1" y="169.5">D</text>
<text x="201.3" y="169.5">D</text>
<text x="63.5" y="180.9">Front</text>
<text x="64.6" y="185.9">Dial</text>
<text x="133.3" y="180.9">Back</text>
<text x="134.4" y="185.9">Dial</text>
<text x="6.1" y="204.2">C</text>
<text x="26.5" y="205.8">Glue Friction</text>
<text x="80.2" y="207.1">Pully</text>
<text x="157.4" y="205.8">Ratchet</text>
<text x="201.3" y="204.2">C</text>
<text x="27.5" y="211">Pad to pully</text>
<text x="70.6" y="212.1">Sub Assembly</text>
<text x="150.5" y="211">Sub Assembly</text>
<text x="6.3" y="238.6">B</text>
<text x="201.3" y="238.6">B</text>
<text x="91.5" y="242.3">Pully</text>
<text x="146.3" y="246">Glue pins to</text>
<text x="87" y="247.3">Diameter</text>
<text x="151.1" y="251">ratchet</text>
<text x="6.3" y="273.2">A</text>
<text x="16.7" y="274.5">c</text>
<text x="201.3" y="273.2">A</text>
<text x="20.9" y="291.2">8</text>
<text x="44.7" y="291.2">7</text>
<text x="68.5" y="291.2">6</text>
<text x="92.3" y="291.2">5</text>
<text x="115.9" y="291.2">4</text>
<text x="139.7" y="291.2">3</text>
<text x="163.5" y="291.2">2</text>
<text x="187.3" y="291.2">1</text>
</g>
<g font-size="3.4">
<text x="133.3" y="64.2">Polish</text>
<text x="134.4" y="68.4">bush</text>
<text x="130.2" y="72.7">bearing for</text>
<text x="132.8" y="76.9">0.5mm</text>
<text x="130.7" y="81.1">clearance</text>
<text x="153.2" y="92.5">Coat with PTFE</text>
<text x="155.8" y="96.7">dry lubricant</text>
<text x="157.4" y="125.3">Drill 9mm</text>
<text x="151.1" y="129.6">Diameter by 5mm</text>
<text x="156.6" y="133.8">hole in dial</text>
</g>
<g font-size="2.9">
<text x="138.4" y="88.5">0.50</text>
<text x="121.2" y="95.4">15.00</text>
<text x="39.7" y="97.5" transform="rotate(-90 39.7 97.5)">46.42</text>
<text x="47.6" y="103.9" transform="rotate(-90 47.6 103.9)">37.00</text>
<text x="26.7" y="120.8" transform="rotate(-90 26.7 120.8)">48.00</text>
<text x="79.6" y="155.5">20.00</text>
<text x="111.1" y="155.5">36.00</text>
<text x="51.3" y="162.1">10.00</text>
<text x="83.1" y="162.6">27.00</text>
<text x="151.1" y="162.1">10.00</text>
<text x="83.6" y="169">60.00</text>
<text x="79.1" y="246" transform="rotate(-90 79.1 246)">48.00</text>
<text x="22" y="266.6">CLOCKWORK ART</text>
<text x="16.9" y="270.6">Wooden Grandfather Clock</text>
<text x="20.4" y="274.5">Nick Andronis 1999-2001</text>
<text x="32.3" y="280.6">NICK ANDRONIS</text>
<text x="65.1" y="280.1">mm</text>
<text x="80.7" y="280.1">07-01-2</text>
<text x="113.2" y="280.1">x 64 Drive, Assemble Side</text>
<text x="164.3" y="280.1">2</text>
<text x="34.1" y="285.7">August 2001</text>
<text x="82" y="285.7">1:1</text>
<text x="100" y="285.7">Total Parts = 16</text>
<text x="149" y="285.7">1 OF 1</text>
</g>
<g font-size="2.1">
<text x="64.8" y="274.8">SIZE</text>
<text x="80.7" y="274.8">FSCM NO</text>
<text x="125.1" y="274.8">DWG NO</text>
<text x="163" y="274.8">REV</text>
<text x="11.1" y="280.4">DRAWN</text>
<text x="11.1" y="285.4">ISSUED</text>
<text x="62.7" y="285.4">SCALE</text>
<text x="125.7" y="285.4">SHEET</text>
</g>
</svg>
